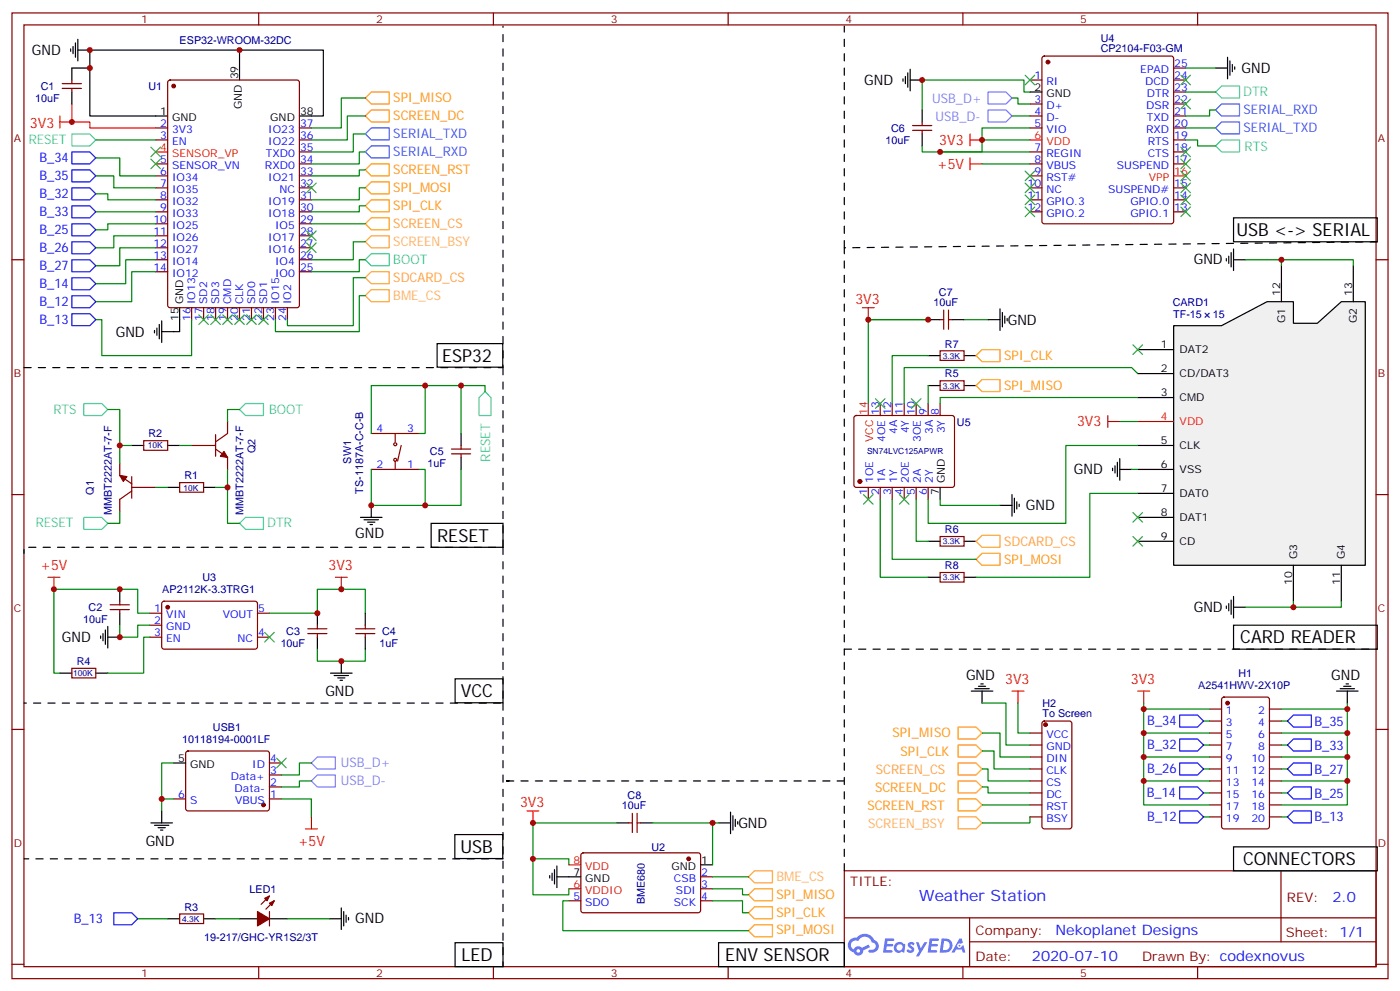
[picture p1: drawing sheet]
<svg xmlns="http://www.w3.org/2000/svg" width="412mm" height="292mm" viewBox="0 0 412 292" stroke-linecap="round" stroke-linejoin="round" font-family="sans-serif">
<g fill="none" stroke="#870000" stroke-width=".35">
<path d="M3.5 3.8h405.4v284.3h-405.4zM7.1 7.3h398.2v277.3h-398.2zM76.2 3.8v3.5M145.3 3.8v3.5M214.5 3.8v3.5M283.6 3.8v3.5M352.8 3.8v3.5M3.5 76.5h3.6M405.3 76.5h3.6M3.5 145.6h3.6M405.3 145.6h3.6M3.5 214.8h3.6"/>
<path d="M405.3 214.8h3.6M248.7 256.4h156.6v28.2h-156.6zM377.3 256.4v20.9M248.7 270.2h156.5M285.6 277.3h119.6M285.6 270.2v14.2M3.5 283.9h3.6M76.2 284.6v3.5M145.3 284.6v3.5M214.5 284.6v3.5M283.6 284.6v3.5M352.8 284.6v3.5"/>
<path d="M405.3 283.9h3.6"/>
</g>
<g fill="#5487ff">
<path d="M267.7 277.6a1.22 1.22 0 0 1 1.7 .2l-.4 .6a.47 .47 0 0 0-.3-.4 .47 .47 0 0 0-.5 .2l.1 .2a1.14 1.14 0 0 1 .8 1.8 1.14 1.14 0 0 1-1.9 0l-.2-.2 .5-.6 .7 .5a.29 .29 0 0 0 .3-.3 .29 .29 0 0 0-.2-.3 1.04 1.04 0 0 1-.6-1.7z"/>
<path d="M260.7 276.3h2.4l.3 .2-.2 .5-1.8 .1-.1 .8h1.5l.3 .4-.3 .4h-1.6l-.2 1.1h1.7l.2 .3-.2 .3-2.6 .1z"/>
<path d="M273.8 276.3h2.4l.3 .2-.1 .5-1.8 .1-.2 .8h1.6l.3 .4-.4 .4h-1.6l-.1 1.1h1.7l.2 .3-.2 .3-2.6 .1z"/>
<path d="M282.6 276.3h.7l.3 1.3-.6 .3a.69 .69 0 0 0-1 .3 .69 .69 0 0 0 .4 .9 .69 .69 0 0 0 .9-.6l.5-.2 .6 2.2h-.8l-.2-.9h-1.8l-.5 .9h-.8z"/>
<path d="M269.8 277.4h.8l.6 1.8 1.1-1.8h.9l-2.6 4.2h-.8l.9-1.5z"/>
<path d="M277.4 276.3l-.6 4.2h1.3a2.11 2.11 0 0 0 2.5-2.1 2.11 2.11 0 0 0-2.5-2.1zM278.1 277.1a1.39 1.39 0 0 1 1.7 1.4 1.39 1.39 0 0 1-1.8 1.3h-.3z"/>
<path d="M263.7 277.9a1.54 1.54 0 0 0-.1 2.2 1.54 1.54 0 0 0 2.2 .1l.6 .3 .3-2.3-.2-.3h-.4a1.49 1.49 0 0 0-2.4 0zM264 278.9a.94 .94 0 0 1 1.8 0 .94 .94 0 0 1-1.8 0z"/>
<path d="M250.4 276.7a2.18 2.18 0 0 0 1.1 3.7 1.44 1.44 0 0 0 1.6 .9 1.44 1.44 0 0 0 1.2-1.4l2-1.1-.5-.7-1.9 1a1.47 1.47 0 0 0-2.4 .4 1.39 1.39 0 0 1-.7-1.9 1.39 1.39 0 0 1 2-.5 2.12 2.12 0 0 1 2.2-1.3 2.12 2.12 0 0 1 1.9 1.7 1.14 1.14 0 0 1 1.1 1.4 1.14 1.14 0 0 1-1.7 .7 .43 .43 0 0 0-.5 .4 .43 .43 0 0 0 .4 .5 1.98 1.98 0 0 0 2.5-1.2 1.98 1.98 0 0 0-1.2-2.6 3.1 3.1 0 0 0-5.3-.6l-.9 .1zM252.3 280a.55 .55 0 0 1 1.1 0 .55 .55 0 0 1-1.1 0z"/>
<circle cx="282.6" cy="278.4" r=".26"/>
</g>
<g fill="none" stroke="#000" stroke-width=".35">
<path d="M20.8 14.4v.7M21.5 13.7v2.1M22.2 12.6v4.3M22.9 14.7h3.6M22.9 11.6v6.3M70.6 14.7v8.9M361.6 16.9v6.3M362.3 17.9v4.3M363 19v2.1M363.7 19.7v.7M21.2 27.1v3.5M26.5 20h-5.3v3.6"/>
<path d="M49.4 34.1h-22.9v-19.4h68.7v19.4h-7M266 23.2v.7M266.7 22.5v2.1M267.4 21.4v4.3M268.1 23.6h3.5M268.1 20.4v6.3M271.6 32.4v3.5M271.6 39.4v3.6M303.4 27.1h3.5M358.1 20h3.5M45.5 97.3v.7M46.2 96.6v2.1"/>
<path d="M46.9 95.5v4.3M47.6 94.5v6.3M52.9 90.6v7h-5.3M128.8 101.2h19.3v6.9h-19.3zM38.8 131.2h3.5M49.4 131.2h3.5M135.8 127.6v3.6M135.8 134.7v3.5M49.4 143.5h3.5M60 143.5h3.5M106.2 152.3h6.3M107.2 153h4.3"/>
<path d="M108.3 153.7h2.1M109 154.4h.7M109.4 148.8v3.5M127 154.1h21.2v7h-21.2zM35.3 173.5v3.5M17.6 198.2h3.6M28.2 198.2h3.5M29.6 187.3v.7M30.3 186.5v2.2M31 185.5v4.2M31.7 187.6h3.6M31.7 184.4v6.4"/>
<path d="M35.3 180.6v3.5M93.5 180.6v3.5M93.5 187.6v3.5M97.4 198.2h6.3M98.4 198.9h4.3M99.5 199.6h2.1M100.5 194.7v3.5M107.6 180.6v3.5M107.6 187.6v3.5M134.1 199.9h14.1v7h-14.1zM100.2 200.3h.7M47.6 238.8v3.5"/>
<path d="M51.2 224.6h3.5M44.4 242.3h6.4M45.5 243h4.2M46.6 243.7h2.1M47.3 244.4h.7M134 245.7h14.1v7.1h-14.1zM167.6 258.2h3.5M206.4 254.6h3.5M49.4 270.5h3.5M60 270.5h3.5M70.6 270.5h5.2M79.4 270.5h5.3"/>
<path d="M97 270.5h3.5M100.5 267.3v6.4M101.2 268.4v4.2M102 269.5v2.1M102.7 270.2v.7M134.1 277.6h14.1v7h-14.1z"/>
</g>
<g fill="none" stroke="#870000" stroke-width=".35">
<path d="M307.2 16.7l.4-.2h37.4l.5 .2 .2 .5v48l-.2 .5-.5 .2h-37.4l-.5-.2-.2-.5v-48zM18.3 24.6h5.7M18.3 26h5.7M21.2 23.6v1M21.2 26v1.1M45.9 37.7h3.5M49.6 23.8l.5-.2h37.4l.6 .4 .1 65.9-.5 .6-37.6 .1-.7-.5v-65.8zM88.2 37.7h3.5M268.8 37h5.7M268.8 38.4h5.7M271.6 35.9v1.1M271.6 38.4v1"/>
<path d="M303.4 37.7h3.5M303.4 23.6h3.5M303.4 30.6h3.5M303.4 34.1h3.5M345.7 37.7h3.5M345.7 23.6h3.5M345.7 30.6h3.5M345.7 34.1h3.5M345.7 27.1h3.5M345.7 20h3.5M45.9 41.2h3.5M45.9 48.3h3.5"/>
<path d="M45.9 51.8h3.5M45.9 55.3h3.5M45.9 58.8h3.5M88.2 41.2h3.5M88.2 44.7h3.5M88.2 48.3h3.5M88.2 51.8h3.5M88.2 55.3h3.5M88.2 58.8h3.5M303.4 44.7h3.5M303.4 48.3h3.5M303.4 51.8h3.5"/>
<path d="M303.4 55.3h3.5M303.4 58.8h3.5M345.7 41.2h3.5M345.7 44.7h3.5M345.7 48.3h3.5M345.7 55.3h3.5M345.7 58.8h3.5M45.9 62.4h3.5M45.9 65.9h3.5M45.9 69.4h3.5M45.9 73h3.5M45.9 76.5h3.5"/>
<path d="M88.2 62.4h3.5M88.2 65.9h3.5M88.2 69.4h3.5M88.2 73h3.5M88.2 76.5h3.5M303.4 62.4h3.5M345.7 62.4h3.5M45.9 80h3.5M56.4 90.6v3.5M60 90.6v3.5M63.5 90.6v3.5M67 90.6v3.5"/>
<path d="M70.6 90.6v3.5M74.1 90.6v3.5M77.6 90.6v3.5M81.1 90.6v3.5M84.7 90.6v3.5M88.2 80h3.5M35.3 136.5v3.5l3.5 2.5M42.3 129.8h7.1v2.8h-7.1zM56.4 131.2h7.1M63.5 132.2l3.5 2.5v3.5M63.5 128v6.3M67 124.1v3.5l-3.5 2.5"/>
<path d="M109.4 127.6h14.1M109.4 138.2h14.1M116.4 127.6v2.5M116.4 135.7v2.5M118.2 131.2l-1.1 4.5M133 133.6h5.6M133 132.2h5.6M135.8 131.2v1M135.8 133.6v1.1M38.8 144.6l-3.5 2.4v3.6M38.8 143.5h7.1M38.8 140.3v6.4"/>
<path d="M52.9 142.1h7.1v2.8h-7.1zM32.5 178.1h5.6M32.5 179.5h5.6M35.3 177v1.1M35.3 179.5v1.1M47.9 177.2l.4-.2 27.1 .1 .4 .6v13l-.7 .4h-27l-.5-.7v-12.7zM21.2 196.8h7v2.8h-7zM44.1 180.6h3.5M44.1 184.1h3.5M44.1 187.6h3.5M75.8 180.6h3.6M75.8 187.6h3.6"/>
<path d="M90.7 185.1h5.6M90.7 186.5h5.6M93.5 184.1v1M93.5 186.5v1.1M104.8 185.1h5.6M104.8 186.5h5.6M107.6 184.1v1M107.6 186.5v1.1M51.2 235.2h3.5M54.9 221.3l.5-.2h23.3l.5 .2 .2 .5-.1 16.5-.6 .5-23.6-.1-.4-.6v-16.3zM79.4 235.2h3.5M79.4 231.7h3.5"/>
<path d="M79.4 228.2h3.5M79.4 224.6h3.5M171.3 251.3l.5-.2 34.1 .1 .5 .6-.1 16.5-.6 .4h-34.2l-.4-.7v-16.2zM206.4 258.2h3.5M52.9 269.1h7.1v2.8h-7.1zM79.4 263.8l-2.5 2.5M79.4 268.4v4.2M80.8 265.2l-2.5 2.5M167.6 265.2h3.5M206.4 265.2h3.5M206.4 261.7h3.5"/>
<circle cx="116.4" cy="135.4" r=".44"/>
<circle cx="116.4" cy="130.8" r=".44"/>
</g>
<g fill="none" stroke="#f00" stroke-width=".35">
<path d="M17.6 35.9h3.6M17.6 34.1v3.6M21.2 30.6v5.3h5.3v1.8h19.4M285.8 39.4v3.6M45.9 44.7h3.5M285.8 41.2h3.5M285.8 46.5v3.5M285.8 48.3h3.5M303.4 41.2h3.5M345.7 51.8h3.5M14.1 170h3.5M15.9 170v3.5"/>
<path d="M98.8 170h3.5M100.5 170v3.5M90 244.1h3.5M91.7 240.5v3.6M167.6 254.6h3.5M167.6 261.7h3.5"/>
</g>
<g fill="#870000" stroke="#870000" stroke-width=".35">
<path d="M35.3 140l2.1 .3-1.1 1.4z"/>
<path d="M66 132.9l1 1.8-2.1-.4z"/>
<path d="M75.8 268.4l3.6 2.1-3.6 2.1z"/>
<path d="M79.4 265.9l1.4-.7-.7 1.4z"/>
<path d="M78 264.5l1.4-.7-.7 1.4z"/>
<circle cx="51.2" cy="25.3" r=".53"/>
<circle cx="202.8" cy="252.9" r=".53"/>
<circle cx="49.4" cy="178.8" r=".53"/>
<circle cx="308.7" cy="18.3" r=".53"/>
<circle cx="77.6" cy="237" r=".53"/>
</g>
<path d="M21.2 39.4h5.3l1.7 1.8-1.7 1.8h-5.3zM358.1 27.1l1.7-1.8h5.3v3.6h-5.3zM358.1 43l1.7-1.8h5.3v3.5h-5.3zM109.4 74.7h5.3v3.5h-5.3l-1.8-1.7zM24.7 118.8h5.3l1.7 1.8-1.7 1.7h-5.3zM142.9 115.3l1.7 1.8v5.2h-3.5v-5.2zM70.6 120.6l1.7-1.8h5.3v3.5h-5.3zM24.7 152.3h5.3l1.7 1.8-1.7 1.8h-5.3zM70.6 154.1l1.7-1.8h5.3v3.6h-5.3z" fill="none" stroke="#3cc" stroke-width=".35"/>
<g fill="none" stroke="#008700" stroke-width=".35">
<path d="M107.6 39.4h-3.5v5.3h-12.4M107.6 34.1h-5.3v7.1h-10.6M107.6 28.9h-7.1v8.8h-8.8M298.1 28.9h1.8v1.7h3.5M298.1 34.1h5.3M303.4 37.7h-14.1v7h-17.7v-1.7M303.4 27.1h-1.8v-3.5h-30v8.8M349.2 37.7h8.9M349.2 27.1h8.9M349.2 20h8.9M358.1 32.4h-1.8v1.7h-7.1M28.2 46.5h7.1v5.3h10.6"/>
<path d="M28.2 51.8h5.3v3.5h12.4M28.2 57.1h3.5v1.7h14.2M28.2 41.2h17.7M107.6 55.3h-1.8v3.5h-14.1M107.6 50h-1.8v1.8h-14.1M107.6 44.7h-1.8v3.6h-14.1M276.9 44.7h26.5M289.3 41.2h14.1M289.3 48.3h14.1M349.2 41.2h3.6v1.8h5.3M28.2 62.4h17.7M45.9 65.9h-14.2v1.8h-3.5"/>
<path d="M45.9 69.4h-12.4v3.6h-5.3M45.9 73h-10.6v5.2h-7.1M45.9 76.5h-8.9v7h-8.8M91.7 65.9h15.9M107.6 76.5h-1.8v3.5h-14.1M107.6 71.2h-3.5v5.3h-12.4M107.6 60.6h-1.8v1.8h-14.1M28.2 94.1h1.8v10.6h26.4v-10.6M45.9 80h-7.1v8.8h-10.6M107.6 87.1h-1.8v10.5h-24.7v-3.5M107.6 81.8h-3.5v14.1h-19.4v-1.8M125.2 113.5v14.1h-1.7"/>
<path d="M135.8 113.5v14.1M142.9 115.3v-1.8h-33.5v14.1M31.7 120.6h3.6v15.9M35.3 131.2h3.5M52.9 131.2h3.5M67 138.2v15.9h3.6M70.6 120.6h-3.6v3.5M109.4 138.2v10.6h26.4v-10.6M123.5 138.2h1.7v10.6M35.3 150.6v3.5h-3.6M45.9 143.5h3.5M63.5 143.5h3.5"/>
<path d="M35.3 184.1v3.5h5.3v-3.5h3.5M44.1 180.6h-3.5v-7.1h-24.7v24.7h1.7M44.1 187.6h-1.8v10.6h-10.6M79.4 180.6h14.1v-7.1h14.1v7.1M93.5 191.1v3.6h14.1v-3.6M47.6 235.2h3.6M51.2 224.6h-3.6v14.2M82.9 235.2h8.8v5.3M91.7 229.9h-3.5v1.8h-5.3M91.7 224.6h-3.5v3.6h-5.3M40.6 270.5h8.8M63.5 270.5h7.1"/>
<path d="M84.7 270.5h12.3"/>
</g>
<g fill="none" stroke="#3c3" stroke-width=".35">
<path d="M302 22.2l2.8 2.8M304.8 22.2l-2.8 2.8M347.8 29.2l2.9 2.8M347.8 22.2l2.9 2.8M350.7 29.2l-2.9 2.8M350.7 22.2l-2.9 2.8M44.4 43.3l2.9 2.8M44.4 46.8l2.9 2.9M47.3 43.3l-2.9 2.8M47.3 46.8l-2.9 2.9M90.3 53.9l2.8 2.8M93.1 53.9l-2.8 2.8"/>
<path d="M302 50.4l2.8 2.8M302 53.9l2.8 2.8M302 57.4l2.8 2.9M304.8 50.4l-2.8 2.8M304.8 53.9l-2.8 2.8M304.8 57.4l-2.8 2.9M347.8 57.4l2.9 2.9M347.8 53.9l2.9 2.8M347.8 46.8l2.9 2.9M347.8 50.4l2.9 2.8M347.8 43.3l2.9 2.8M350.7 57.4l-2.9 2.9"/>
<path d="M350.7 53.9l-2.9 2.8M350.7 46.8l-2.9 2.9M350.7 50.4l-2.9 2.8M350.7 43.3l-2.9 2.8M90.3 71.5l2.8 2.9M90.3 68l2.8 2.8M93.1 68l-2.8 2.8M93.1 71.5l-2.8 2.9M302 61l2.8 2.8M304.8 61l-2.8 2.8M347.8 61l2.9 2.8M350.7 61l-2.9 2.8"/>
<path d="M58.6 92.7l2.8 2.8M61.4 92.7l-2.8 2.8M62.1 92.7l2.8 2.8M64.9 92.7l-2.8 2.8M65.6 92.7l2.8 2.8M68.4 92.7l-2.8 2.8M69.1 92.7l2.9 2.8M72 92.7l-2.9 2.8M72.7 92.7l2.8 2.8M75.5 92.7l-2.8 2.8M76.2 92.7l2.8 2.8M79 92.7l-2.8 2.8"/>
<path d="M78 186.2l2.8 2.8M80.8 186.2l-2.8 2.8M81.5 223.2l2.8 2.9M84.3 223.2l-2.8 2.9"/>
</g>
<path d="M21.2 44.7h5.3l1.7 1.8-1.7 1.8h-5.3zM21.2 50h5.3l1.7 1.8-1.7 1.8h-5.3zM21.2 55.3h5.3l1.7 1.8-1.7 1.7h-5.3zM21.2 60.6h5.3l1.7 1.8-1.7 1.7h-5.3zM21.2 65.9h5.3l1.7 1.8-1.7 1.7h-5.3zM21.2 71.2h5.3l1.7 1.8-1.7 1.7h-5.3zM21.2 76.5h5.3l1.7 1.7-1.7 1.8h-5.3zM21.2 87.1h5.3l1.7 1.7-1.7 1.8h-5.3zM21.2 92.4h5.3l1.7 1.7-1.7 1.8h-5.3zM21.2 81.8h5.3l1.7 1.7-1.7 1.8h-5.3zM33.5 268.7h5.3l1.8 1.8-1.8 1.8h-5.3z" fill="none" stroke="#00f" stroke-width=".35"/>
<path d="M107.6 71.2l1.8-1.8h5.3v3.6h-5.3zM107.6 87.1l1.8-1.8h5.3v3.5h-5.3zM107.6 81.8l1.8-1.8h5.3v3.5h-5.3z" fill="none" stroke="#f93" stroke-width=".35"/>
<path d="M109.4 27.1h5.3v3.5h-5.3l-1.8-1.7zM109.4 32.4h5.3v3.5h-5.3l-1.8-1.8zM107.6 55.3l1.8-1.7h5.3v3.5h-5.3zM107.6 50l1.8-1.7h5.3v3.5h-5.3zM107.6 65.9l1.8-1.8h5.3v3.6h-5.3zM107.6 60.6l1.8-1.8h5.3v3.6h-5.3z" fill="none" stroke="#f90" stroke-width=".35"/>
<path d="M107.6 39.4l1.8-1.7h5.3v3.5h-5.3zM358.1 37.7l1.7-1.8h5.3v3.5h-5.3zM358.1 32.4l1.7-1.8h5.3v3.5h-5.3zM107.6 44.7l1.8-1.7h5.3v3.5h-5.3z" fill="none" stroke="#09f" stroke-width=".35"/>
<path d="M7.1 108.2h141.1v-100.5M148.2 108.2v52.9h-141.1v1.8M148.2 161.1v45.9h-141.1M148.2 207v77.6M148.2 252.9h-141.1" fill="none" stroke="#000" stroke-width=".35" stroke-dasharray="2.1 2.1"/>
<path d="M291 32.4h5.3l1.8 1.7-1.8 1.8h-5.3zM291 27.1h5.3l1.8 1.8-1.8 1.7h-5.3zM91.7 224.6l1.8-1.7h5.3v3.5h-5.3zM91.7 229.9l1.8-1.7h5.3v3.5h-5.3z" fill="none" stroke="#96f" stroke-width=".35"/>
<path d="M345.7 95.9h14.1l13.4-7.1h7.8v6.4h7.1l7-6.4h7.1v77.6h-56.5z" fill="#f0f0f0" stroke="#000" stroke-width=".35"/>
<g fill="none" stroke="#000" stroke-width=".35">
<path d="M361.2 76.1v.7M361.9 75.4v2.1M362.7 74.4v4.2M363.4 64.1h42.3v7.1h-42.3zM363.4 76.5h3.5M363.4 73.3v6.4M377.5 78.2v10.6M398.6 78.2v10.6M273.4 94.1h3.5M280.5 94.1h3.5M291 94.1h3.6M294.6 90.9v6.4"/>
<path d="M295.3 92v4.2M296 93.1v2.1M296.7 93.8v.7M273.4 113.5h3.5M273.4 104.7h3.5M284 113.5h3.5M284 104.7h3.5M335.1 102.9h10.6M335.1 110h10.6M335.1 117.1h10.6M327.7 137.9v.7M328.4 137.2v2.1"/>
<path d="M329.1 136.1v4.2M329.8 138.2h3.6M329.8 135v6.4M335.1 131.2h10.6M335.1 138.2h10.6M273.4 159.4h3.5M276.9 143.5v3.5M284 159.4h3.5M294.6 148.8h3.5M298.1 145.6v6.4M298.8 146.7v4.2M299.5 147.7v2.2"/>
<path d="M300.2 148.4v.8M335.1 145.3h10.6M335.1 152.3h10.6M335.1 159.4h10.6M273.4 170h3.5M284 170h3.5M361.2 178.4v.7M361.9 177.7v2.1M362.7 176.7v4.2M363.4 175.6v6.4M363.4 178.8h3.5M381 166.4v10.6"/>
<path d="M395.1 166.4v10.6M363.4 184.1h42.3v7h-42.3zM286.1 203.5h6.4M287.2 202.8h4.2M288.2 202.1h2.1M288.9 201.4h.7M289.3 203.5v3.5M393.7 203.5h6.3M394.8 202.8h4.2M395.8 202.1h2.1M396.5 201.4h.7M396.9 203.5v3.5"/>
<path d="M215.2 239.1v6.4M161.9 257.8v.7M162.6 257.1v2.1M163.3 256v4.3M164 258.2h3.6M164 255v6.3M181.7 242.3h3.5M188.7 242.3h3.6M211.7 242.3h3.5M215.9 240.2v4.2M216.6 241.2v2.1M217.3 241.9v.7"/>
<path d="M363.4 249.3h42.3v7.1h-42.3zM211.7 277.6h37v7h-37z"/>
</g>
<path d="M254 90.6h3.5M255.8 90.6v3.5M255.8 118.8v3.5M326.3 124.1h3.5M326.3 122.3v3.6M335.1 124.1h10.6M298.1 203.5h3.5M299.9 203.5v3.5M335.1 203.5h3.6M336.9 203.5v3.5M155.2 238.8h3.5M157 238.8v3.5" fill="none" stroke="#f00" stroke-width=".35"/>
<g fill="none" stroke="#008700" stroke-width=".35">
<path d="M366.9 76.5h31.7v1.7M377.5 76.5v1.7M255.8 94.1h17.6h-17.6v24.7M284 94.1h7M273.4 104.7h-10.6v14.1M273.4 113.5v5.3M335.1 117.1h-58.2v1.7M335.1 110l-1.7-1.8h-67.1v10.6M329.8 124.1h5.3M333.4 138.2h1.7M335.1 131.2h-21.1v22.9h-40.6v-7.1M259.3 147v23h14.1"/>
<path d="M262.8 147v17.7h24.7M269.9 147v12.4h3.5M276.9 147v1.8h17.7M335.1 145.3h-14.1v24.7h-33.5M381 177v1.8M395.1 177v1.8h-28.2M289.3 215.8h5.3v7.1h8.8M289.3 207h7v12.4h7.1M299.9 207v8.8h3.5M336.9 207v30h19.4M336.9 215.8h19.4M336.9 208.8h19.4"/>
<path d="M354.5 212.3h1.8M354.5 219.4h1.8M377.5 212.3h1.7M377.5 219.4h1.7M377.5 215.8h19.4M377.5 208.8h19.4M396.9 207v30h-19.4M289.3 231.7h1.7v1.8h12.4M289.3 226.4h1.7v3.5h12.4M289.3 221.1h3.5v5.3h10.6M289.3 237h14.1M336.9 229.9h19.4"/>
<path d="M336.9 222.9h19.4M354.5 233.5h1.8M354.5 226.4h1.8M377.5 233.5h1.7M377.5 226.4h1.7M377.5 229.9h19.4M377.5 222.9h19.4M157 252.9h10.6v1.7M181.7 242.3h-24.7v21.2h10.6v-1.8M192.3 242.3h19.4M209.9 258.2h10.6M209.9 242.3v12.3"/>
<path d="M303.4 240.5v1.8h-14.1M354.5 240.5h1.8M377.5 240.5h1.7M167.6 265.2h-1.8v8.8h54.7M209.9 261.7h8.8v1.8h1.8M209.9 265.2h8.8v3.5h1.8"/>
</g>
<g fill="#870000" stroke="#870000" stroke-width=".35">
<circle cx="253.3" cy="141.7" r=".53"/>
<circle cx="361.6" cy="207" r=".53"/>
<circle cx="308" cy="213.4" r=".53"/>
</g>
<g fill="none" stroke="#870000" stroke-width=".35">
<path d="M276.9 94.1h1.1M278 91.3v5.6M279.4 91.3v5.6M279.4 94.1h1.1M259.3 118.8v3.5M262.8 118.8v3.5M266.3 118.8v3.5M269.9 118.8v3.5M273.4 118.8v3.5M276.9 112.1h7.1v2.8h-7.1zM276.9 103.3h7.1v2.8h-7.1zM276.9 118.8v3.5"/>
<path d="M251.8 122.5l.4-.2h28.3l.5 .2 .2 .5-.1 20.1-.6 .4-28.5-.1-.5-.6v-19.8zM255.8 143.5v3.5M259.3 143.5v3.5M262.8 143.5v3.5M266.3 143.5v3.5M269.9 143.5v3.5M273.4 143.5v3.5M276.9 158h7.1v2.8h-7.1zM276.9 168.6h7.1v2.8h-7.1zM303.4 215.8h3.5M303.4 219.4h3.5M307.2 212.5l.4-.2h7.4l.7 .4v30.6l-.4 .7-7.7 .1-.6-.5-.1-30.6z"/>
<path d="M356.3 208.8h3.5M356.3 212.3h3.5M356.3 215.8h3.5M356.3 219.4h3.5M360.1 205.5l.4-.3h12.7l.7 .5v37.6l-.4 .7-13 .1-.6-.5-.1-37.6zM373.9 208.8h3.6M373.9 212.3h3.6M373.9 215.8h3.6M373.9 219.4h3.6M186.3 239.5v5.6M187.7 239.5v5.6M303.4 237h3.5"/>
<path d="M303.4 233.5h3.5M303.4 229.9h3.5M303.4 222.9h3.5M303.4 226.4h3.5M356.3 237h3.5M356.3 233.5h3.5M356.3 229.9h3.5M356.3 222.9h3.5M356.3 226.4h3.5M373.9 237h3.6M373.9 233.5h3.6M373.9 229.9h3.6"/>
<path d="M373.9 222.9h3.6M373.9 226.4h3.6M185.2 242.3h1.1M187.7 242.3h1M303.4 240.5h3.5M356.3 240.5h3.5M373.9 240.5h3.6"/>
</g>
<g fill="none" stroke="#3c3" stroke-width=".35">
<path d="M257.9 117.4l2.8 2.8M260.7 117.4l-2.8 2.8M268.5 117.4l2.8 2.8M271.3 117.4l-2.8 2.8M333.7 101.5l2.8 2.9M336.5 101.5l-2.8 2.9M254.4 145.6l2.8 2.8M257.2 145.6l-2.8 2.8M264.9 145.6l2.9 2.8M267.8 145.6l-2.9 2.8M333.7 158l2.8 2.8M333.7 150.9l2.8 2.8"/>
<path d="M336.5 158l-2.8 2.8M336.5 150.9l-2.8 2.8"/>
</g>
<path d="M287.5 159.4l1.8-1.8h5.3v3.5h-5.3zM220.5 258.2l1.7-1.8h5.3v3.5h-5.3zM282.2 240.5h5.3l1.8 1.8-1.8 1.8h-5.3z" fill="none" stroke="#f93" stroke-width=".35"/>
<path d="M287.5 113.5l1.8-1.7h5.3v3.5h-5.3zM287.5 104.7l1.8-1.8h5.3v3.6h-5.3zM287.5 164.7l1.8-1.8h5.3v3.5h-5.3zM282.2 219.4h5.3l1.8 1.7-1.8 1.8h-5.3zM282.2 214.1h5.3l1.8 1.7-1.8 1.8h-5.3zM282.2 224.6h5.3l1.8 1.8-1.8 1.8h-5.3zM282.2 235.2h5.3l1.8 1.8-1.8 1.8h-5.3zM282.2 229.9h5.3l1.8 1.8-1.8 1.8h-5.3zM220.5 274l1.7-1.7h5.3v3.5h-5.3zM220.5 268.7l1.7-1.7h5.3v3.5h-5.3zM222.2 261.7h5.3v3.5h-5.3l-1.7-1.7z" fill="none" stroke="#f90" stroke-width=".35"/>
<path d="M347.5 217.6h5.3l1.7 1.8-1.7 1.7h-5.3zM347.5 210.5h5.3l1.7 1.8-1.7 1.8h-5.3zM379.2 212.3l1.8-1.8h5.3v3.6h-5.3zM381 217.6h5.3v3.5h-5.3l-1.8-1.7zM347.5 231.7h5.3l1.7 1.8-1.7 1.7h-5.3zM347.5 238.8h5.3l1.7 1.7-1.7 1.8h-5.3zM347.5 224.6h5.3l1.7 1.8-1.7 1.8h-5.3zM379.2 226.4l1.8-1.8h5.3v3.6h-5.3zM379.2 233.5l1.8-1.8h5.3v3.5h-5.3zM379.2 240.5l1.8-1.7h5.3v3.5h-5.3z" fill="none" stroke="#00f" stroke-width=".35"/>
<path d="M248.7 73v-65.3M405.7 71.2l-157 1.8v118.1h157M248.7 229.9h-100.5h1.7M248.7 256.4v-65.3" fill="none" stroke="#000" stroke-width=".35" stroke-dasharray="2.1 2.1"/>
<g fill="#c00">
<circle cx="273.4" cy="94.1" r=".88"/>
<circle cx="157" cy="242.3" r=".88"/>
<circle cx="255.8" cy="94.1" r=".88"/>
<circle cx="396.9" cy="208.8" r=".88"/>
<circle cx="396.9" cy="222.9" r=".88"/>
<circle cx="336.9" cy="208.8" r=".88"/>
<circle cx="336.9" cy="222.9" r=".88"/>
<circle cx="381" cy="178.8" r=".88"/>
<circle cx="377.5" cy="76.5" r=".88"/>
<circle cx="289.3" cy="41.2" r=".88"/>
<circle cx="125.2" cy="113.5" r=".88"/>
<circle cx="135.8" cy="113.5" r=".88"/>
<circle cx="47.6" cy="235.2" r=".88"/>
<circle cx="35.3" cy="187.6" r=".88"/>
<circle cx="35.3" cy="173.5" r=".88"/>
<circle cx="21.2" cy="35.9" r=".88"/>
<circle cx="26.5" cy="20" r=".88"/>
<circle cx="26.5" cy="14.7" r=".88"/>
<circle cx="70.6" cy="14.7" r=".88"/>
<circle cx="35.3" cy="131.2" r=".88"/>
<circle cx="67" cy="143.5" r=".88"/>
<circle cx="15.9" cy="173.5" r=".88"/>
<circle cx="125.2" cy="148.8" r=".88"/>
<circle cx="100.5" cy="194.7" r=".88"/>
<circle cx="93.5" cy="180.6" r=".88"/>
<circle cx="100.5" cy="173.5" r=".88"/>
<circle cx="271.6" cy="23.6" r=".88"/>
<circle cx="276.9" cy="44.7" r=".88"/>
<circle cx="336.9" cy="229.9" r=".88"/>
<circle cx="336.9" cy="215.8" r=".88"/>
<circle cx="396.9" cy="229.9" r=".88"/>
<circle cx="396.9" cy="215.8" r=".88"/>
<circle cx="109.4" cy="148.8" r=".88"/>
<circle cx="209.9" cy="242.3" r=".88"/>
<circle cx="157" cy="252.9" r=".88"/>
</g>
<g font-size="5.3">
<text x="364.2" y="69.6">USB &lt;-&gt; SERIAL</text>
<text x="130.3" y="106.6">ESP32</text>
<text x="128.8" y="159.5">RESET</text>
<text x="365.3" y="189.5">CARD READER</text>
<text x="135.7" y="205.3">VCC</text>
<text x="135.6" y="251.2">USB</text>
<text x="366.2" y="254.7">CONNECTORS</text>
<text x="135.9" y="282.9">LED</text>
<text x="213.6" y="282.9">ENV SENSOR</text>
</g>
<text font-size="4.6" fill="#00f" x="270.8" y="265.4">Weather Station</text>
<g font-size="4.2">
<text x="9.4" y="16.2">GND</text>
<text x="365.7" y="21.5">GND</text>
<text x="254.6" y="25">GND</text>
<text x="351.7" y="77.9">GND</text>
<text x="296.9" y="95.6">GND</text>
<text x="34.1" y="99.1">GND</text>
<text x="316.3" y="139.7">GND</text>
<text x="302.2" y="150.2">GND</text>
<text x="104.7" y="158.5">GND</text>
<text x="351.7" y="180.2">GND</text>
<text x="18.2" y="189.1">GND</text>
<text x="284.6" y="200.3">GND</text>
<text x="392.2" y="200.3">GND</text>
<text x="95.8" y="205">GND</text>
<text x="217.5" y="243.7">GND</text>
<text x="42.9" y="249">GND</text>
<text x="104.7" y="271.9">GND</text>
</g>
<g font-size="4.2" fill="#f00">
<text x="8.8" y="37.7">3V3</text>
<text x="276.7" y="42.6">3V3</text>
<text x="276.1" y="49.7">+5V</text>
<text x="252" y="89.5">3V3</text>
<text x="317.3" y="125.6">3V3</text>
<text x="12" y="167.8">+5V</text>
<text x="96.8" y="167.8">3V3</text>
<text x="296.1" y="201.4">3V3</text>
<text x="333.1" y="201.4">3V3</text>
<text x="153.2" y="237.7">3V3</text>
<text x="87.8" y="249">+5V</text>
</g>
<g font-size="4.2" fill="#00f">
<text x="392.5" y="265.7">2.0</text>
<text x="310.9" y="275.2">Nekoplanet Designs</text>
<text x="304" y="283">2020-07-10</text>
</g>
<g font-size="3.9" fill="#3cc">
<text x="366.2" y="28.3">DTR</text>
<text x="8.5" y="42.4">RESET</text>
<text x="366.6" y="44.5">RTS</text>
<text x="115.9" y="77.7">BOOT</text>
<text x="15.7" y="121.8">RTS</text>
<text x="79.2" y="121.8">BOOT</text>
<text x="144.4" y="135.9" transform="rotate(-90 144.4 135.9)">RESET</text>
<text x="10.5" y="155.3">RESET</text>
<text x="78.7" y="155.3">DTR</text>
</g>
<g font-size="3.9" fill="#f90">
<text x="115.9" y="30.1">SPI_MISO</text>
<text x="115.9" y="35.4">SCREEN_DC</text>
<text x="115.9" y="51.3">SCREEN_RST</text>
<text x="115.9" y="56.5">SPI_MOSI</text>
<text x="115.9" y="61.8">SPI_CLK</text>
<text x="295.8" y="106.1">SPI_CLK</text>
<text x="295.8" y="114.8">SPI_MISO</text>
<text x="295.8" y="166">SPI_MOSI</text>
<text x="262.9" y="216.9">SPI_MISO</text>
<text x="265.2" y="222.7">SPI_CLK</text>
<text x="257.8" y="233.2">SCREEN_DC</text>
<text x="255.5" y="238.5">SCREEN_RST</text>
<text x="228.8" y="264.7">SPI_MISO</text>
<text x="228.8" y="270">SPI_CLK</text>
<text x="228.8" y="275">SPI_MOSI</text>
</g>
<g font-size="3.9" fill="#96f">
<text x="274.6" y="30.4">USB_D+</text>
<text x="275.6" y="35.7">USB_D-</text>
<text x="100.4" y="225.9">USB_D+</text>
<text x="100.4" y="231.2">USB_D-</text>
</g>
<g font-size="3.9" fill="#09f">
<text x="366.3" y="33.6">SERIAL_RXD</text>
<text x="115.9" y="40.7">SERIAL_TXD</text>
<text x="366.3" y="38.9">SERIAL_TXD</text>
<text x="115.9" y="46">SERIAL_RXD</text>
</g>
<g font-size="3.9" fill="#00f">
<text x="11.6" y="47.7">B_34</text>
<text x="11.6" y="53">B_35</text>
<text x="11.6" y="58.3">B_32</text>
<text x="11.6" y="63.6">B_33</text>
<text x="11.6" y="68.9">B_25</text>
<text x="11.6" y="74.2">B_26</text>
<text x="11.6" y="79.5">B_27</text>
<text x="11.6" y="84.8">B_14</text>
<text x="11.6" y="90.1">B_12</text>
<text x="11.6" y="95.4">B_13</text>
<text x="338" y="213.5">B_34</text>
<text x="387.2" y="213.7">B_35</text>
<text x="338" y="220.6">B_32</text>
<text x="387.2" y="220.7">B_33</text>
<text x="338" y="227.6">B_26</text>
<text x="387.2" y="227.8">B_27</text>
<text x="337.8" y="234.7">B_14</text>
<text x="387.2" y="234.9">B_25</text>
<text x="338" y="241.8">B_12</text>
<text x="387.2" y="241.8">B_13</text>
<text x="21.8" y="271.8">B_13</text>
</g>
<g font-size="3.9" fill="#f93">
<text x="115.9" y="67.1">SCREEN_CS</text>
<text x="115.9" y="83">SDCARD_CS</text>
<text x="295.8" y="160.6">SDCARD_CS</text>
<text x="258" y="227.9">SCREEN_CS</text>
</g>
<g font-size="3.9" fill="#f96">
<text x="115.9" y="72.4">SCREEN_BSY</text>
<text x="115.9" y="88.3">BME_CS</text>
<text x="255.7" y="243.8">SCREEN_BSY</text>
<text x="228.8" y="259.4">BME_CS</text>
</g>
<g font-size="3.9" fill="#800">
<text x="250.5" y="261">TITLE:</text>
<text x="379.1" y="265.7">REV:</text>
<text x="287.4" y="275.2">Company:</text>
<text x="378.7" y="275.8">Sheet: 1/1</text>
<text x="287.4" y="282.9">Date:</text>
<text x="336.4" y="282.9">Drawn By: codexnovus</text>
</g>
<g font-size="3.2" fill="#800">
<text x="41.6" y="6.8">1</text>
<text x="110.8" y="6.8">2</text>
<text x="179.9" y="6.8">3</text>
<text x="249.1" y="6.8">4</text>
<text x="318.2" y="6.8">5</text>
<text x="4.1" y="41.9">A</text>
<text x="405.9" y="41.9">A</text>
<text x="4.1" y="111.1">B</text>
<text x="405.9" y="111.1">B</text>
<text x="4.1" y="180.2">C</text>
<text x="405.9" y="180.2">C</text>
<text x="4.1" y="249.3">D</text>
<text x="405.9" y="249.3">D</text>
<text x="41.6" y="287.6">1</text>
<text x="110.8" y="287.6">2</text>
<text x="179.9" y="287.6">3</text>
<text x="249.1" y="287.6">4</text>
<text x="318.2" y="287.6">5</text>
</g>
<g font-size="3.2" fill="#000080">
<text x="52.9" y="13">ESP32-WROOM-32DC</text>
<text x="324.2" y="15.5">CP2104-F03-GM</text>
<text x="324.2" y="12.3">U4</text>
<text x="12" y="26.5">C1</text>
<text x="43.8" y="26.5">U1</text>
<text x="10.4" y="30">10uF</text>
<text x="262.5" y="38.8">C6</text>
<text x="260.8" y="42.3">10uF</text>
<text x="276.6" y="87.1">C7</text>
<text x="345.4" y="90">CARD1</text>
<text x="274.9" y="90">10uF</text>
<text x="345.6" y="93.5">TF-15</text>
<text x="357.2" y="93.5">15</text>
<text x="278.4" y="102.4">R7</text>
<text x="278.4" y="111.1">R5</text>
<text x="281.9" y="125.3">U5</text>
<text x="43.8" y="128.7">R2</text>
<text x="75.2" y="133.4" transform="rotate(-90 75.2 133.4)">Q2</text>
<text x="103.5" y="136.5" transform="rotate(-90 103.5 136.5)">SW1</text>
<text x="125.9" y="137.6">1uF</text>
<text x="126.7" y="134.1">C5</text>
<text x="54.3" y="141.1">R1</text>
<text x="27.6" y="145.7" transform="rotate(-90 27.6 145.7)">Q1</text>
<text x="107" y="145.3" transform="rotate(-90 107 145.3)">TS-1187A-C-C-B</text>
<text x="32.9" y="151.6" transform="rotate(-90 32.9 151.6)">MMBT2222AT-7-F</text>
<text x="71.7" y="151.6" transform="rotate(-90 71.7 151.6)">MMBT2222AT-7-F</text>
<text x="278.4" y="157">R6</text>
<text x="278.4" y="167.6">R8</text>
<text x="59.6" y="171.1">U3</text>
<text x="26.1" y="179.9">C2</text>
<text x="47.8" y="174.6">AP2112K-3.3TRG1</text>
<text x="24.5" y="183.5">10uF</text>
<text x="82.7" y="190.5">10uF</text>
<text x="84.3" y="187">C3</text>
<text x="111.8" y="190.5">1uF</text>
<text x="112.5" y="187">C4</text>
<text x="22.6" y="195.8">R4</text>
<text x="353" y="202.9">A2541HWV-2X10P</text>
<text x="364.8" y="199.4">H1</text>
<text x="307.1" y="208.1">H2</text>
<text x="62.7" y="215.2">USB1</text>
<text x="307.1" y="211.2">To Screen</text>
<text x="53.7" y="218.7">10118194-0001LF</text>
<text x="183.2" y="238.2">10uF</text>
<text x="184.9" y="235.3">C8</text>
<text x="191.9" y="250.5">U2</text>
<text x="73.5" y="262.9">LED1</text>
<text x="54.3" y="268.1">R3</text>
<text x="189.9" y="266.2" transform="rotate(-90 189.9 266.2)">BME680</text>
<text x="60.2" y="277">19-217/GHC-YR1S2/3T</text>
</g>
<g font-size="3.2">
<text x="70.2" y="23.4" transform="rotate(-90 70.2 23.4)">39</text>
<text x="304.7" y="26.7">2</text>
<text x="308.2" y="28.5">GND</text>
<text x="47.2" y="33.8">1</text>
<text x="50.7" y="35.6">GND</text>
<text x="71.3" y="32.2" transform="rotate(-90 71.3 32.2)">GND</text>
<text x="79.6" y="35.6">GND</text>
<text x="88.4" y="33.8">38</text>
<text x="54" y="89.5" transform="rotate(-90 54 89.5)">GND</text>
<text x="377.1" y="87.1" transform="rotate(-90 377.1 87.1)">12</text>
<text x="398.3" y="87.1" transform="rotate(-90 398.3 87.1)">13</text>
<text x="52.6" y="94.4" transform="rotate(-90 52.6 94.4)">15</text>
<text x="378.5" y="95.1" transform="rotate(-90 378.5 95.1)">G1</text>
<text x="399.7" y="95.1" transform="rotate(-90 399.7 95.1)">G2</text>
<text x="341.9" y="102.6">1</text>
<text x="347.5" y="104">DAT2</text>
<text x="341.9" y="109.6">2</text>
<text x="347.5" y="111.1">CD/DAT3</text>
<text x="341.9" y="116.7">3</text>
<text x="347.5" y="118.1">CMD</text>
<text x="341.9" y="130.8">5</text>
<text x="341.9" y="137.9">6</text>
<text x="347.5" y="132.2">CLK</text>
<text x="278.3" y="142.2" transform="rotate(-90 278.3 142.2)">GND</text>
<text x="347.5" y="139.3">VSS</text>
<text x="276.6" y="145.7" transform="rotate(-90 276.6 145.7)">7</text>
<text x="341.9" y="144.9">7</text>
<text x="347.5" y="146.3">DAT0</text>
<text x="341.9" y="152">8</text>
<text x="347.5" y="153.4">DAT1</text>
<text x="341.9" y="159">9</text>
<text x="347.5" y="160.4">CD</text>
<text x="382.1" y="164.7" transform="rotate(-90 382.1 164.7)">G3</text>
<text x="396.2" y="164.7" transform="rotate(-90 396.2 164.7)">G4</text>
<text x="380.6" y="172.2" transform="rotate(-90 380.6 172.2)">10</text>
<text x="394.8" y="172.2" transform="rotate(-90 394.8 172.2)">11</text>
<text x="52.5" y="224.3">5</text>
<text x="56" y="226.1">GND</text>
<text x="168.9" y="257.8">7</text>
<text x="197.8" y="256">GND</text>
<text x="206.6" y="254.3">1</text>
<text x="172.4" y="259.6">GND</text>
</g>
<g font-size="3.2" fill="#00f">
<text x="304.7" y="23.2">1</text>
<text x="335.9" y="21.4">EPAD</text>
<text x="345.9" y="23.2">24</text>
<text x="345.9" y="19.7">25</text>
<text x="308.2" y="25">RI</text>
<text x="337.3" y="25">DCD</text>
<text x="337.8" y="28.5">DTR</text>
<text x="345.9" y="26.7">23</text>
<text x="304.7" y="30.3">3</text>
<text x="304.7" y="33.8">4</text>
<text x="308.2" y="32">D+</text>
<text x="308.2" y="35.6">D-</text>
<text x="337.6" y="32">DSR</text>
<text x="337.8" y="35.6">TXD</text>
<text x="345.9" y="33.8">21</text>
<text x="345.9" y="30.3">22</text>
<text x="47.2" y="40.9">3</text>
<text x="47.2" y="37.3">2</text>
<text x="50.7" y="39.1">3V3</text>
<text x="79" y="39.1">IO23</text>
<text x="88.4" y="37.3">37</text>
<text x="88.4" y="40.9">36</text>
<text x="304.7" y="37.3">5</text>
<text x="308.2" y="39.1">VIO</text>
<text x="337.6" y="39.1">RXD</text>
<text x="345.9" y="40.9">19</text>
<text x="345.9" y="37.3">20</text>
<text x="47.2" y="47.9">5</text>
<text x="50.7" y="42.6">EN</text>
<text x="78.3" y="46.1">TXD0</text>
<text x="79" y="42.6">IO22</text>
<text x="88.4" y="44.4">35</text>
<text x="88.4" y="47.9">34</text>
<text x="304.7" y="44.4">7</text>
<text x="304.7" y="47.9">8</text>
<text x="308.2" y="46.1">REGIN</text>
<text x="338.1" y="46.1">CTS</text>
<text x="338.1" y="42.6">RTS</text>
<text x="345.9" y="47.9">17</text>
<text x="345.9" y="44.4">18</text>
<text x="47.2" y="51.4">6</text>
<text x="50.7" y="53.2">IO34</text>
<text x="50.7" y="49.7">SENSOR_VN</text>
<text x="78" y="49.7">RXD0</text>
<text x="79" y="53.2">IO21</text>
<text x="88.4" y="51.4">33</text>
<text x="304.7" y="51.4">9</text>
<text x="308.2" y="49.7">VBUS</text>
<text x="308.2" y="53.2">RST#</text>
<text x="329" y="49.7">SUSPEND</text>
<text x="47.2" y="58.5">8</text>
<text x="47.2" y="55">7</text>
<text x="50.7" y="56.7">IO35</text>
<text x="82.3" y="56.7">NC</text>
<text x="88.4" y="55">32</text>
<text x="88.4" y="58.5">31</text>
<text x="302.7" y="55">10</text>
<text x="302.7" y="58.5">11</text>
<text x="308.2" y="56.7">NC</text>
<text x="326.4" y="56.7">SUSPEND#</text>
<text x="345.9" y="58.5">14</text>
<text x="345.9" y="55">15</text>
<text x="45.2" y="65.5">10</text>
<text x="47.2" y="62">9</text>
<text x="50.7" y="63.8">IO33</text>
<text x="50.7" y="60.3">IO32</text>
<text x="79" y="60.3">IO19</text>
<text x="79" y="63.8">IO18</text>
<text x="88.4" y="62">30</text>
<text x="88.4" y="65.5">29</text>
<text x="302.7" y="62">12</text>
<text x="308.2" y="60.3">GPIO.3</text>
<text x="308.2" y="63.8">GPIO.2</text>
<text x="333" y="63.8">GPIO.1</text>
<text x="333" y="60.3">GPIO.0</text>
<text x="345.9" y="62">13</text>
<text x="45.2" y="69.1">11</text>
<text x="50.7" y="70.8">IO26</text>
<text x="50.7" y="67.3">IO25</text>
<text x="79" y="70.8">IO17</text>
<text x="81" y="67.3">IO5</text>
<text x="88.4" y="69.1">28</text>
<text x="45.2" y="76.1">13</text>
<text x="45.2" y="72.6">12</text>
<text x="50.7" y="77.9">IO14</text>
<text x="50.7" y="74.4">IO27</text>
<text x="79" y="74.4">IO16</text>
<text x="81" y="77.9">IO4</text>
<text x="88.4" y="72.6">27</text>
<text x="88.4" y="76.1">26</text>
<text x="45.2" y="79.7">14</text>
<text x="50.7" y="81.4">IO12</text>
<text x="81" y="81.4">IO0</text>
<text x="88.4" y="79.7">25</text>
<text x="57.5" y="89.5" transform="rotate(-90 57.5 89.5)">IO13</text>
<text x="61" y="89.5" transform="rotate(-90 61 89.5)">SD2</text>
<text x="64.6" y="89.5" transform="rotate(-90 64.6 89.5)">SD3</text>
<text x="68.1" y="89.5" transform="rotate(-90 68.1 89.5)">CMD</text>
<text x="71.6" y="89.5" transform="rotate(-90 71.6 89.5)">CLK</text>
<text x="75.1" y="89.5" transform="rotate(-90 75.1 89.5)">SD0</text>
<text x="78.7" y="89.5" transform="rotate(-90 78.7 89.5)">SD1</text>
<text x="82.2" y="89.5" transform="rotate(-90 82.2 89.5)">IO15</text>
<text x="85.7" y="89.5" transform="rotate(-90 85.7 89.5)">IO2</text>
<text x="56.1" y="94.4" transform="rotate(-90 56.1 94.4)">16</text>
<text x="59.6" y="94.4" transform="rotate(-90 59.6 94.4)">17</text>
<text x="63.1" y="94.4" transform="rotate(-90 63.1 94.4)">18</text>
<text x="66.7" y="94.4" transform="rotate(-90 66.7 94.4)">19</text>
<text x="70.2" y="94.4" transform="rotate(-90 70.2 94.4)">20</text>
<text x="73.7" y="94.4" transform="rotate(-90 73.7 94.4)">21</text>
<text x="77.3" y="94.4" transform="rotate(-90 77.3 94.4)">22</text>
<text x="80.8" y="94.4" transform="rotate(-90 80.8 94.4)">23</text>
<text x="84.3" y="94.4" transform="rotate(-90 84.3 94.4)">24</text>
<text x="258.9" y="122.2" transform="rotate(-90 258.9 122.2)">13</text>
<text x="262.5" y="122.2" transform="rotate(-90 262.5 122.2)">12</text>
<text x="266" y="122.2" transform="rotate(-90 266 122.2)">11</text>
<text x="269.5" y="122.2" transform="rotate(-90 269.5 122.2)">10</text>
<text x="273" y="122.2" transform="rotate(-90 273 122.2)">9</text>
<text x="276.6" y="122.2" transform="rotate(-90 276.6 122.2)">8</text>
<text x="110.9" y="127.3">4</text>
<text x="119.9" y="127.3">3</text>
<text x="260.7" y="130.2" transform="rotate(-90 260.7 130.2)">4OE</text>
<text x="264.2" y="127.8" transform="rotate(-90 264.2 127.8)">4A</text>
<text x="267.8" y="127.6" transform="rotate(-90 267.8 127.6)">4Y</text>
<text x="271.3" y="130.2" transform="rotate(-90 271.3 130.2)">3OE</text>
<text x="274.8" y="127.8" transform="rotate(-90 274.8 127.8)">3A</text>
<text x="278.3" y="127.6" transform="rotate(-90 278.3 127.6)">3Y</text>
<text x="110.9" y="137.9">2</text>
<text x="119.9" y="137.9">1</text>
<text x="257.2" y="142.2" transform="rotate(-90 257.2 142.2)">1OE</text>
<text x="260.7" y="142.2" transform="rotate(-90 260.7 142.2)">1A</text>
<text x="264.2" y="142.2" transform="rotate(-90 264.2 142.2)">1Y</text>
<text x="267.8" y="142.2" transform="rotate(-90 267.8 142.2)">2OE</text>
<text x="271.3" y="142.2" transform="rotate(-90 271.3 142.2)">2A</text>
<text x="274.8" y="142.2" transform="rotate(-90 274.8 142.2)">2Y</text>
<text x="255.4" y="145.7" transform="rotate(-90 255.4 145.7)">1</text>
<text x="258.9" y="145.7" transform="rotate(-90 258.9 145.7)">2</text>
<text x="262.5" y="145.7" transform="rotate(-90 262.5 145.7)">3</text>
<text x="266" y="145.7" transform="rotate(-90 266 145.7)">4</text>
<text x="269.5" y="145.7" transform="rotate(-90 269.5 145.7)">5</text>
<text x="273" y="145.7" transform="rotate(-90 273 145.7)">6</text>
<text x="45.4" y="180.2">1</text>
<text x="45.4" y="183.7">2</text>
<text x="48.9" y="182">VIN</text>
<text x="48.9" y="185.5">GND</text>
<text x="65.6" y="182">VOUT</text>
<text x="76" y="180.2">5</text>
<text x="45.4" y="187.3">3</text>
<text x="48.9" y="189">EN</text>
<text x="70" y="189">NC</text>
<text x="76" y="187.3">4</text>
<text x="361.1" y="210.2">1</text>
<text x="361.1" y="213.7">3</text>
<text x="370.6" y="213.7">4</text>
<text x="370.6" y="210.2">2</text>
<text x="308.2" y="217.2">VCC</text>
<text x="308.2" y="220.8">GND</text>
<text x="361.1" y="217.2">5</text>
<text x="361.1" y="220.8">7</text>
<text x="370.6" y="220.8">8</text>
<text x="370.6" y="217.2">6</text>
<text x="74.3" y="226.1">ID</text>
<text x="79.6" y="227.8">3</text>
<text x="79.6" y="224.3">4</text>
<text x="308.2" y="224.3">DIN</text>
<text x="308.2" y="227.8">CLK</text>
<text x="361.1" y="224.3">9</text>
<text x="361.1" y="227.8">11</text>
<text x="368.6" y="227.8">12</text>
<text x="368.6" y="224.3">10</text>
<text x="68" y="229.6">Data+</text>
<text x="69.1" y="233.1">Data-</text>
<text x="79.6" y="231.4">2</text>
<text x="308.2" y="231.4">CS</text>
<text x="361.1" y="231.4">13</text>
<text x="368.6" y="231.4">14</text>
<text x="52.5" y="234.9">6</text>
<text x="56" y="236.6">S</text>
<text x="69.2" y="236.6">VBUS</text>
<text x="79.6" y="234.9">1</text>
<text x="308.2" y="234.9">DC</text>
<text x="308.2" y="238.4">RST</text>
<text x="361.1" y="234.9">15</text>
<text x="361.1" y="238.4">17</text>
<text x="368.6" y="238.4">18</text>
<text x="368.6" y="234.9">16</text>
<text x="308.2" y="241.9">BSY</text>
<text x="361.1" y="241.9">19</text>
<text x="368.6" y="241.9">20</text>
<text x="206.6" y="257.8">2</text>
<text x="198.5" y="259.6">CSB</text>
<text x="199.1" y="263.1">SDI</text>
<text x="206.6" y="261.3">3</text>
<text x="168.9" y="264.9">5</text>
<text x="172.4" y="266.6">SDO</text>
<text x="198.5" y="266.6">SCK</text>
<text x="206.6" y="264.9">4</text>
</g>
<g font-size="3.2" fill="#f00">
<text x="304.7" y="40.9">6</text>
<text x="47.2" y="44.4">4</text>
<text x="50.7" y="46.1">SENSOR_VP</text>
<text x="308.2" y="42.6">VDD</text>
<text x="338.4" y="53.2">VPP</text>
<text x="345.9" y="51.4">16</text>
<text x="255.4" y="122.2" transform="rotate(-90 255.4 122.2)">14</text>
<text x="341.9" y="123.8">4</text>
<text x="347.5" y="125.2">VDD</text>
<text x="257.2" y="130.2" transform="rotate(-90 257.2 130.2)">VCC</text>
<text x="168.9" y="254.3">8</text>
<text x="172.4" y="256">VDD</text>
<text x="168.9" y="261.3">6</text>
<text x="172.4" y="263.1">VDDIO</text>
</g>
<g font-size="2.5" fill="#000080">
<text x="277.7" y="105.6">3.3K</text>
<text x="277.7" y="114.4">3.3K</text>
<text x="43.5" y="132">10K</text>
<text x="255.4" y="133.8">SN74LVC125APWR</text>
<text x="54.1" y="144.4">10K</text>
<text x="277.7" y="160.3">3.3K</text>
<text x="277.7" y="170.9">3.3K</text>
<text x="21.6" y="199.1">100K</text>
<text x="53.6" y="271.4">4.3K</text>
</g>
</svg>
